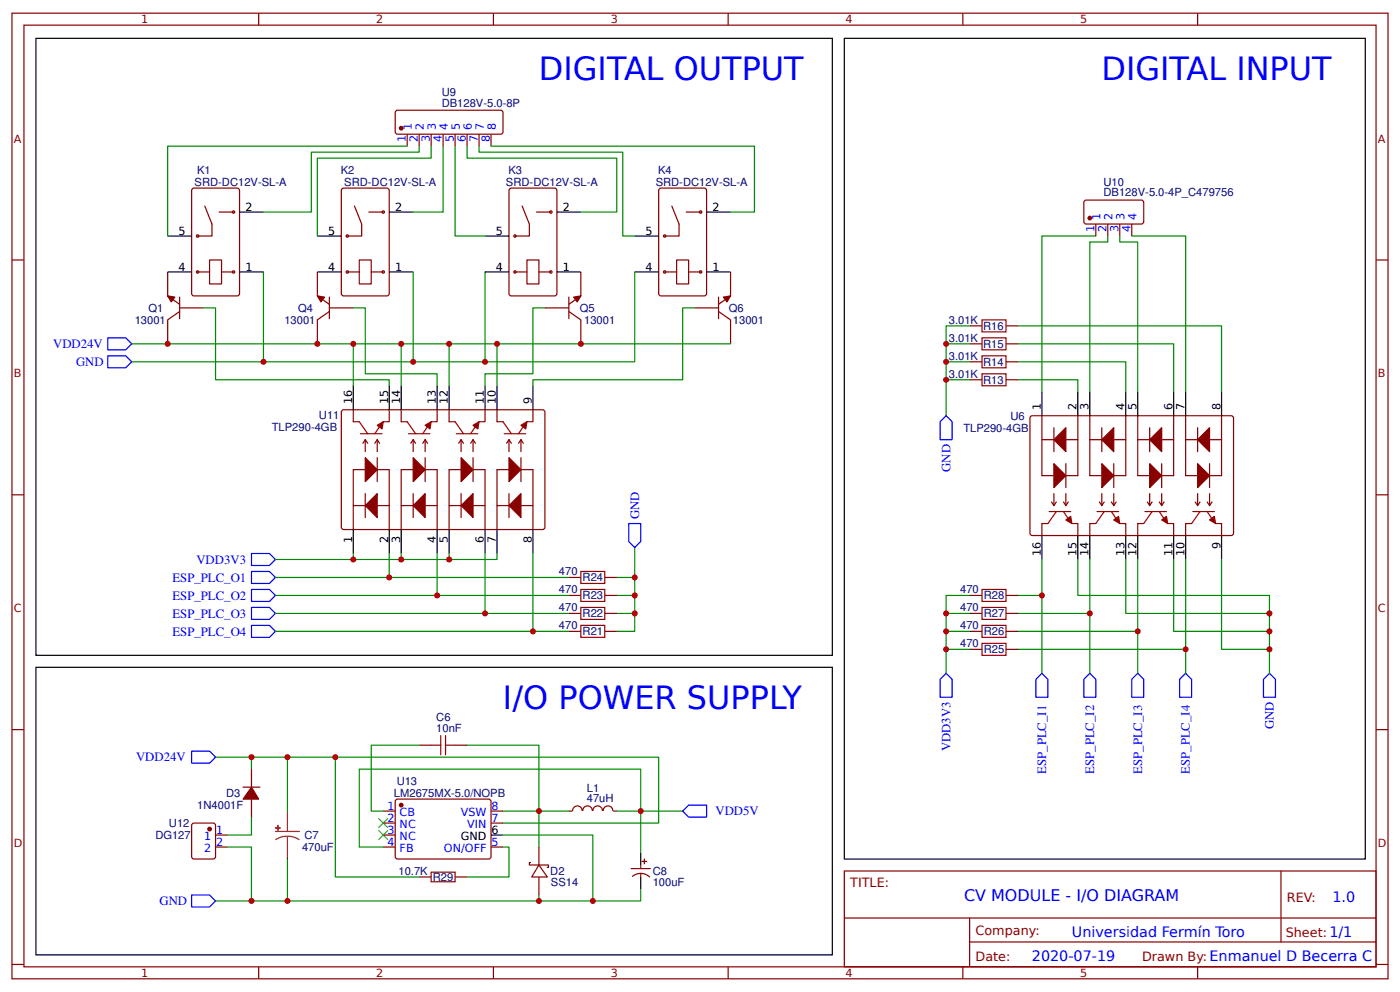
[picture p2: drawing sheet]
<svg xmlns="http://www.w3.org/2000/svg" width="309mm" height="219mm" viewBox="0 0 309 219" stroke-linecap="round" stroke-linejoin="round" font-family="sans-serif">
<g fill="none" stroke="#800" stroke-width=".26">
<path d="M2.6 2.9h304.1v213.3h-304.1zM5.3 5.6h298.7v207.9h-298.7zM57.1 2.9v2.7M109 2.9v2.7M160.9 2.9v2.7M212.7 2.9v2.7M264.6 2.9v2.7M2.6 57.4h2.7M304 57.4h2.7M2.6 109.3h2.7M304 109.3h2.7M2.6 161.1h2.7"/>
<path d="M304 161.1h2.7M186.5 192.4h117.5v21.1h-117.5zM283 192.4v15.6M2.6 213h2.7M57.1 213.5v2.7M109 213.5v2.7M160.9 213.5v2.7M186.6 202.7h117.3M212.7 213.5v2.7M214.2 208h89.7M214.2 202.7v10.6M264.6 213.5v2.7"/>
<path d="M304 213h2.7"/>
</g>
<path d="M227.6 92.1l.5-.3 44.2 .1 .2 .4-.1 25.7-.4 .3-44.2-.1-.3-.5z" fill="#fff" stroke="#800" stroke-width=".26"/>
<g fill="none" stroke="#800" stroke-width=".26">
<path d="M230.2 97.1h7.9M230.2 91.8v13.2h7.9v-13.2M232.8 94.5v5.2M240.8 97.1h7.9M240.8 91.8v13.2h7.9v-13.2M243.4 94.5v5.2M251.4 97.1h7.9M251.4 91.8v13.2h7.9v-13.2M254 94.5v5.2M261.9 97.1h8M261.9 91.8v13.2h8v-13.2M264.6 94.5v5.2"/>
<path d="M231.5 115.6h-1.3v2.7M232.3 110.9l.5 .8M232.8 109v2.7M233.4 110.9l-.6 .8M234.9 110.9l.6 .8M235.5 102.4v5.3M235.5 109v2.7M236 110.9l-.5 .8M236.8 115.6h1.3v2.7M242.1 115.6h-1.3v2.7M242.9 110.9l.5 .8M243.4 109v2.7"/>
<path d="M243.9 110.9l-.5 .8M245.5 110.9l.6 .8M246.1 102.4v5.3M246.1 109v2.7M246.6 110.9l-.5 .8M247.4 115.6h1.3v2.7M252.7 115.6h-1.3v2.7M253.5 110.9l.5 .8M254 109v2.7M254.5 110.9l-.5 .8M256.1 110.9l.5 .8M256.6 102.4v5.3"/>
<path d="M256.6 109v2.7M257.2 110.9l-.6 .8M258 115.6h1.3v2.7M263.3 115.6h-1.4v2.7M264.1 110.9l.5 .8M264.6 109v2.7M265.1 110.9l-.5 .8M266.7 110.9l.5 .8M267.2 102.4v5.3M267.2 109v2.7M267.8 110.9l-.6 .8M268.6 115.6h1.3v2.7"/>
</g>
<g fill="#800" stroke="#800" stroke-width=".26">
<path d="M232.8 97.1l2.7-2.6v5.2z"/>
<path d="M243.4 97.1l2.7-2.6v5.2z"/>
<path d="M254 97.1l2.6-2.6v5.2z"/>
<path d="M264.6 97.1l2.6-2.6v5.2z"/>
<path d="M232.8 102.4l2.7 2.6-2.7 2.7z"/>
<path d="M243.4 102.4l2.7 2.6-2.7 2.7z"/>
<path d="M254 102.4l2.6 2.6-2.6 2.7z"/>
<path d="M264.6 102.4l2.6 2.6-2.6 2.7z"/>
</g>
<g fill="none" stroke="#000" stroke-width=".26">
<path d="M230.2 86.5v5.3M238.1 86.5v5.3M240.8 86.5v5.3M248.7 86.5v5.3M251.4 86.5v5.3M259.3 86.5v5.3M261.9 86.5v5.3M269.9 86.5v5.3M230.2 118.3v5.3M238.1 118.3v5.3M240.8 118.3v5.3M248.7 118.3v5.3"/>
<path d="M251.4 118.3v5.3M259.3 118.3v5.3M261.9 118.3v5.3M269.9 118.3v5.3"/>
</g>
<g fill="#a00000" stroke="#a00000" stroke-width=".26">
<path d="M235.5 114.8l1-.8 .3 1.6z"/>
<path d="M246.1 114.8l1-.8 .3 1.6z"/>
<path d="M256.6 114.8l1.1-.8 .3 1.6z"/>
<path d="M267.2 114.8l1.1-.8 .3 1.6z"/>
</g>
<path d="M231.8 113h4.7M233.4 113l-1.9 2.6M234.9 113l1.1 1.6M242.4 113h4.7M243.9 113l-1.8 2.6M245.5 113l1.1 1.6M252.9 113h4.8M254.5 113l-1.8 2.6M256.1 113l1.1 1.6M263.5 113h4.8M265.1 113l-1.8 2.6M266.7 113l1.1 1.6" fill="none" stroke="#a00000" stroke-width=".26"/>
<path d="M209 91.8l1.3 1.3v4h-2.6v-4zM209 148.7l1.3 1.3v4h-2.6v-4zM230.2 148.7l1.3 1.3v4h-2.6v-4zM240.8 148.7l1.3 1.3v4h-2.7v-4zM251.4 148.7l1.3 1.3v4h-2.7v-4zM261.9 148.7l1.4 1.3v4h-2.7v-4z" fill="none" stroke="#00f" stroke-width=".26"/>
<path d="M209 75.9h5.3M209 79.9h5.3M214.3 72h-5.3v11.9M214.3 83.9h-5.3v7.9" fill="none" stroke="#080" stroke-width=".26"/>
<path d="M75.7 90.6h44.4l.3 .4-.1 25.7-.4 .2h-44.2l-.3-.5v-25.4z" fill="#fff" stroke="#800" stroke-width=".26"/>
<g fill="none" stroke="#800" stroke-width=".26">
<path d="M87.6 24.4l23-.1 .3 .1 .2 .5v4.2v.3l-.5 .2h-22.8h-.2l-.3-.5v-4.2zM90 29.6v2.7M92.6 29.6v2.7M95.2 29.6v2.7M97.9 29.6v2.7M100.5 29.6v2.7M103.2 29.6v2.7M105.8 29.6v2.7M108.5 29.6v2.7M42.4 41.8l.5-.3h9.5l.4 .3 .1 23-.2 .5-9.8 .1-.5-.3zM43.5 59.9h.4v.3h-.4zM43.5 51.9h.4v.4h-.4z"/>
<path d="M45.2 45.5l1.6 4v2.6h-3.1M46.3 57.4h2.6v5.3h-2.6zM48.4 46.8h3.2M51.4 59.9h.4v.3h-.4zM51.4 46.6h.4v.4h-.4zM75.5 41.8l.4-.3h9.6l.4 .3 .1 23-.3 .5-9.8 .1-.4-.3zM76.5 59.9h.4v.3h-.4zM76.5 51.9h.4v.4h-.4zM78.3 45.5l1.6 4v2.6h-3.2M79.4 57.4h2.6v5.3h-2.6zM81.5 46.8h3.2M84.5 59.9h.4v.3h-.4z"/>
<path d="M84.5 46.6h.4v.4h-.4zM112.5 41.8l.5-.3h9.5l.5 .3v23l-.2 .5-9.8 .1-.5-.3zM113.6 59.9h.4v.3h-.4zM113.6 51.9h.4v.4h-.4zM115.4 45.5l1.5 4v2.6h-3.1M116.4 57.4h2.7v5.3h-2.7zM118.5 46.8h3.2M121.5 59.9h.4v.3h-.4zM121.5 46.6h.4v.4h-.4zM145.6 41.8l.4-.3h9.6l.4 .3 .1 23-.3 .5-9.8 .1-.4-.3zM146.6 59.9h.4v.3h-.4zM146.6 51.9h.4v.4h-.4z"/>
<path d="M148.4 45.5l1.6 4v2.6h-3.2M149.5 57.4h2.6v5.3h-2.6zM151.6 46.8h3.2M154.6 59.9h.4v.3h-.4zM154.6 46.6h.4v.4h-.4zM239.5 44.4l.5-.2 12.4 .1 .3 .4-.1 4.5-.5 .3-12.4-.1-.3-.5zM242.1 49.5v2.6M244.7 49.5v2.6M247.4 49.5v2.6M250 49.5v2.6M37 60.1v5.3l2.7 1.8M39.7 68.8l-2.7 1.8v5.3"/>
<path d="M39.7 65.6v4.8M39.7 68h5.3M43.7 60.1h2.6M48.9 60.1h2.7M70.1 60.1v5.3l2.7 1.8M72.8 68h5.3M72.8 68.8l-2.7 1.8v5.3M72.8 65.6v4.8M76.7 60.1h2.7M82 60.1h2.7M113.8 60.1h2.6M119.1 60.1h2.6"/>
<path d="M120.4 68h5.3M125.7 68.8l2.6 1.8v5.3M125.7 65.6v4.8M128.3 60.1v5.3l-2.6 1.8M146.8 60.1h2.7M152.1 60.1h2.7M153.5 68h5.2M158.7 68.8l2.7 1.8v5.3M158.7 65.6v4.8M161.4 60.1v5.3l-2.7 1.8M214.3 79.9h2.7M214.3 75.9h2.7"/>
<path d="M214.3 72h2.7M222.2 79.9h2.7M222.2 75.9h2.7M222.2 72h2.7M78.1 90.5v2.6h1.3M80.7 97.1v2.6M80.7 97.1l-.5 .8M80.7 97.1l.5 .8M83.3 97.1v2.6M83.3 97.1l-.5 .8M83.3 97.1l.6 .8M86 90.5v2.6h-1.3"/>
<path d="M88.6 90.5v2.6h1.4M91.3 97.1v2.6M91.3 97.1l-.5 .8M91.3 97.1l.5 .8M93.9 97.1v2.6M93.9 97.1l-.5 .8M93.9 97.1l.6 .8M96.6 90.5v2.6h-1.4M99.2 90.5v2.6h1.3M101.9 97.1v2.6M101.9 97.1l-.6 .8M101.9 97.1l.5 .8"/>
<path d="M104.5 97.1v2.6M104.5 97.1l-.5 .8M104.5 97.1l.5 .8M107.2 90.5v2.6h-1.4M109.8 90.5v2.6h1.3M112.4 97.1v2.6M112.4 97.1l-.5 .8M112.4 97.1l.6 .8M115.1 97.1v2.6M115.1 97.1l-.5 .8M115.1 97.1l.5 .8M117.7 90.5v2.6h-1.3"/>
<path d="M214.3 83.9h2.7M222.2 83.9h2.7M78.1 111.7h7.9M78.1 116.9v-13.2h7.9v13.2M80.7 109v5.3M83.3 101.1v5.3M88.6 111.7h8M88.6 116.9v-13.2h8v13.2M91.3 109v5.3M93.9 101.1v5.3M99.2 111.7h8M99.2 116.9v-13.2h8v13.2"/>
<path d="M101.9 109v5.3M104.5 101.1v5.3M109.8 111.7h7.9M109.8 116.9v-13.2h7.9v13.2M112.4 109v5.3M115.1 101.1v5.3M125.7 139.4h2.6M125.7 135.5h2.6M125.7 131.5h2.6M125.7 127.5h2.6M133.6 139.4h2.7M133.6 135.5h2.7"/>
<path d="M133.6 131.5h2.7M133.6 127.5h2.7M214.3 139.4h2.7M214.3 135.5h2.7M214.3 131.5h2.7M222.2 139.4h2.7M222.2 135.5h2.7M222.2 131.5h2.7M214.3 143.4h2.7M222.2 143.4h2.7M53.7 173.8h3.7M55.6 169.9v3.9"/>
<path d="M55.6 176.5v3.9M84.7 179.1h2.6M87.6 176.5h20.6l.3 .5-.1 12.4-.5 .3-20.3-.1-.3-.4v-12.2zM92.6 164.6h2.6M100.5 164.6h2.7M108.5 179.1h2.6M128.6 179.1a1.06 1.06 0 0 0-1-1.1 1.06 1.06 0 0 0-1.1 1.1h-.8M128.7 179.1a1.06 1.06 0 0 1 1.1-1.1 1.06 1.06 0 0 1 1.1 1.1M131 179.1a1.06 1.06 0 0 1 1-1.1 1.06 1.06 0 0 1 1.1 1.1M133.3 179.1a1.06 1.06 0 0 1 1-1.1 1.06 1.06 0 0 1 1.1 1.1M135.5 179.1h.8M42.6 181.8h4.5l.5 .2v7.2l-.2 .4-4.5 .1-.5-.3-.1-7.1z"/>
<path d="M47.6 184.4h2.7M47.6 187.1h2.7M84.7 184.4h2.6M84.7 187.1h2.6M84.7 181.8h2.6M92.6 193.7h2.6M100.5 193.7h2.7M108.5 187.1h2.6M108.5 181.8h2.6M117.2 190.5h-.3v.5h2.2M119.1 191l1.8 2.7h-3.4zM119.1 191h2.1v.6h-.3"/>
<path d="M119.1 187.1v3.9M119.1 193.7v3.9M139.4 191.8h4.3M139.6 193.6a2.85 2.85 0 0 1 4 .1M141.6 191v.8M141.6 192.9v.8M141.8 190.2h1.1M142.3 189.7v1.1"/>
</g>
<g fill="#800" stroke="#800" stroke-width=".26">
<path d="M80.7 111.7l2.6-2.7v5.3z"/>
<path d="M91.3 111.7l2.6-2.7v5.3z"/>
<path d="M101.9 111.7l2.6-2.7v5.3z"/>
<path d="M112.4 111.7l2.7-2.7v5.3z"/>
<path d="M80.7 101.1l2.6 2.6-2.6 2.7z"/>
<path d="M91.3 101.1l2.6 2.6-2.6 2.7z"/>
<path d="M101.9 101.1l2.6 2.6-2.6 2.7z"/>
<path d="M112.4 101.1l2.7 2.6-2.7 2.7z"/>
<path d="M37 65.4l1.6 .2-.8 1.1z"/>
<path d="M70.1 65.4l1.6 .2-.8 1.1z"/>
<path d="M126.7 65.6l1.6-.2-.8 1.3z"/>
<path d="M159.8 65.6l1.6-.2-.8 1.3z"/>
<path d="M55.6 173.8l1.5 2.7h-3.4z"/>
<circle cx="46.3" cy="183.1" r=".4"/>
<circle cx="88.6" cy="177.8" r=".4"/>
<circle cx="88.6" cy="28.3" r=".4"/>
<circle cx="240.8" cy="48.2" r=".4"/>
</g>
<g fill="none" stroke="#000" stroke-width=".26">
<path d="M7.9 8.5h176v136.2h-176zM186.5 8.5h115.1v181.2h-115.1zM37 52.1h5.3M52.9 46.8h5.3M70.1 52.1h5.3M86 46.8h5.3M107.2 52.1h5.2M123 46.8h5.3M140.2 52.1h5.3M156.1 46.8h5.3M37 60.1h5.3M52.9 60.1h5.3"/>
<path d="M70.1 60.1h5.3M86 60.1h5.3M107.2 60.1h5.2M123 60.1h5.3M140.2 60.1h5.3M156.1 60.1h5.3M78.1 85.2v5.3M86 85.2v5.3M88.6 85.2v5.3M96.6 85.2v5.3M99.2 85.2v5.3M107.2 85.2v5.3"/>
<path d="M109.8 85.2v5.3M117.7 85.2v5.3M78.1 116.9v5.3M86 116.9v5.3M88.6 116.9v5.3M96.6 116.9v5.3M99.2 116.9v5.3M107.2 116.9v5.3M109.8 116.9v5.3M117.7 116.9v5.3M7.9 147.4h176v63.5h-176zM108.5 184.4h2.6"/>
<path d="M141.6 188.4v2.6M141.6 193.7v2.6"/>
</g>
<g fill="#a00000" stroke="#a00000" stroke-width=".26">
<path d="M83.3 93.9l1.4-.8-.3 1.6z"/>
<path d="M93.9 93.9l1.3-.8-.2 1.6z"/>
<path d="M104.5 93.9l1.3-.8-.2 1.6z"/>
<path d="M115.1 93.9l1.3-.8-.2 1.6z"/>
</g>
<g fill="none" stroke="#a00000" stroke-width=".26">
<path d="M217 78.6h5.2v2.6h-5.2zM217 74.6h5.2v2.7h-5.2zM217 70.6h5.2v2.7h-5.2zM79.4 93.1l1.8 2.7M79.6 95.8h4.8M83.9 94.2l-1.1 1.6M90 93.1l1.8 2.7M90.2 95.8h4.8M94.5 94.2l-1.1 1.6M100.5 93.1l1.9 2.7M100.8 95.8h4.8M105 94.2l-1 1.6"/>
<path d="M111.1 93.1l1.9 2.7M111.4 95.8h4.8M115.6 94.2l-1 1.6M217 82.5h5.2v2.7h-5.2zM128.3 138.1h5.3v2.7h-5.3zM128.3 134.1h5.3v2.7h-5.3zM128.3 130.2h5.3v2.6h-5.3zM128.3 126.2h5.3v2.7h-5.3zM217 138.1h5.2v2.7h-5.2zM217 134.1h5.2v2.7h-5.2zM217 130.2h5.2v2.6h-5.2zM217 142.1h5.2v2.6h-5.2z"/>
<path d="M95.2 164.6h2.2M97.4 162.5v4.2M98.4 162.5v4.2M98.4 164.6h2.1M95.2 192.6h5.3v2.1h-5.3z"/>
</g>
<path d="M23.8 78.6h4l1.3 1.3-1.3 1.3h-4zM23.8 74.6h4l1.3 1.3-1.3 1.4h-4zM138.9 115.6h2.7v4l-1.4 1.3-1.3-1.3zM55.6 122.2h3.9l1.4 1.4-1.4 1.3h-3.9zM55.6 138.1h3.9l1.4 1.3-1.4 1.4h-3.9zM55.6 134.1h3.9l1.4 1.4-1.4 1.3h-3.9zM55.6 130.2h3.9l1.4 1.3-1.4 1.3h-3.9zM55.6 126.2h3.9l1.4 1.3-1.4 1.4h-3.9zM279.1 150l1.4-1.3 1.3 1.3v4h-2.7zM42.3 165.9h4l1.3 1.3-1.3 1.3h-4zM150.8 179.1l1.3-1.3h4v2.6h-4zM42.3 197.6h4l1.3 1.4-1.3 1.3h-4z" fill="none" stroke="#00f" stroke-width=".26"/>
<g fill="none" stroke="#080" stroke-width=".26">
<path d="M90 32.3h-53v19.8M92.6 32.3v1.3h-23.8v13.2h-10.6M95.2 32.3v2.6h-25.1v17.2M97.9 32.3v14.5h-6.6M100.5 32.3v19.8h6.7M103.2 32.3v2.6h33.1v11.9h-8M105.8 32.3v1.3h31.8v18.5h2.6M108.5 32.3h58.2v14.5h-5.3M242.1 52.1h-11.9v34.4M244.7 52.1v1.3h-3.9v33.1M247.4 52.1v1.3h4v33.1M250 52.1h11.9v34.4"/>
<path d="M29.1 75.9h132.3M45 68h2.6v15.9h38.4v1.3M58.2 60.1v19.8h-29.1M78.1 68h2.6v14.5h15.9v2.7M78.1 75.9v9.3M88.6 75.9v9.3M91.3 60.1v19.8h-33.1M99.2 75.9v9.3M107.2 60.1v19.8h-15.9M109.8 75.9v9.3M120.4 68h-2.7v14.5h-10.5v2.7M140.2 60.1v19.8h-33"/>
<path d="M153.5 68h-2.7v15.9h-33.1v1.3M224.9 79.9h23.8v6.6M224.9 75.9h34.4v10.6M224.9 72h45v14.5M224.9 83.9h13.2v2.6M78.1 122.2v1.4h-17.2M86 122.2v5.3h-25.1M86 127.5h39.7M88.6 122.2v1.4M96.6 122.2v9.3h-35.7M96.6 131.5h29.1M99.2 122.2v1.4h-21.1"/>
<path d="M107.2 122.2v13.3h-46.3M107.2 135.5h18.5M109.8 122.2v1.4h-10.6M117.7 122.2v17.2h-56.8M117.7 139.4h8M136.3 135.5h3.9M136.3 131.5h3.9M136.3 127.5h3.9M140.2 120.9v18.5h-3.9M209 135.5h5.3M209 139.4h5.3M214.3 131.5h-5.3v17.2"/>
<path d="M230.2 123.6v7.9h-5.3M230.2 131.5v17.2M238.1 123.6v7.9h42.4v17.2M240.8 123.6v11.9h-15.9M240.8 135.5v13.2M248.7 123.6v11.9h31.8M251.4 123.6v15.8h-26.5M251.4 139.4v9.3M259.3 123.6v15.8h21.2M261.9 123.6v19.8h-37M269.9 123.6v19.8h10.6M209 143.4h5.3"/>
<path d="M261.9 143.4v5.3M47.6 167.2h97.9v14.6h-34.4M55.6 167.2v2.7M63.5 167.2v11.9M74.1 167.2v26.5h18.5M92.6 164.6h-10.6v14.5h2.7M103.2 164.6h15.9v14.5h6.6M111.1 179.1h8v8M136.3 179.1h5.3v-9.2h-62.2v17.2h5.3M150.8 179.1h-9.2v9.3M50.3 187.1h5.3v11.9h-8M55.6 180.4v4h-5.3"/>
<path d="M63.5 189.7v9.3M111.1 184.4h19.9v14.6h-75.4M111.1 187.1h1.3v6.6h-9.2M119.1 197.6v1.4M141.6 196.3v2.7h-10.6"/>
</g>
<g fill="#000" stroke="#3c3" stroke-width=".26">
<path d="M83.6 180.7l2.1 2.1zM85.7 180.7l-2.1 2.1z"/>
<path d="M83.6 183.4l2.1 2.1zM85.7 183.4l-2.1 2.1z"/>
</g>
<path d="M63.5 179.1v4.5M60.9 183.6h5.2M63.5 184.7l1.4 .2 1.2 .6M63.5 184.7l-1.4 .2-1.2 .6M63.5 184.7v5" fill="none" stroke="#8d2323" stroke-width=".26"/>
<g fill="#8d2323" stroke="#8d2323" stroke-width=".26">
<path d="M60.9 182.8l1 .1z"/>
<path d="M61.4 182.3v1.1z"/>
</g>
<g fill="#c00">
<circle cx="209" cy="135.5" r=".66"/>
<circle cx="209" cy="139.4" r=".66"/>
<circle cx="209" cy="143.4" r=".66"/>
<circle cx="209" cy="75.9" r=".66"/>
<circle cx="209" cy="79.9" r=".66"/>
<circle cx="209" cy="83.9" r=".66"/>
<circle cx="99.2" cy="123.6" r=".66"/>
<circle cx="78.1" cy="123.6" r=".66"/>
<circle cx="86" cy="127.5" r=".66"/>
<circle cx="96.6" cy="131.5" r=".66"/>
<circle cx="107.2" cy="135.5" r=".66"/>
<circle cx="117.7" cy="139.4" r=".66"/>
<circle cx="88.6" cy="75.9" r=".66"/>
<circle cx="107.2" cy="79.9" r=".66"/>
<circle cx="37" cy="75.9" r=".66"/>
<circle cx="70.1" cy="75.9" r=".66"/>
<circle cx="128.3" cy="75.9" r=".66"/>
<circle cx="74.1" cy="167.2" r=".66"/>
<circle cx="261.9" cy="143.4" r=".66"/>
<circle cx="240.8" cy="135.5" r=".66"/>
<circle cx="131" cy="199" r=".66"/>
<circle cx="63.5" cy="199" r=".66"/>
<circle cx="140.2" cy="127.5" r=".66"/>
<circle cx="140.2" cy="131.5" r=".66"/>
<circle cx="140.2" cy="135.5" r=".66"/>
<circle cx="63.5" cy="167.2" r=".66"/>
<circle cx="119.1" cy="179.1" r=".66"/>
<circle cx="119.1" cy="199" r=".66"/>
<circle cx="141.6" cy="179.1" r=".66"/>
<circle cx="230.2" cy="131.5" r=".66"/>
<circle cx="251.4" cy="139.4" r=".66"/>
<circle cx="91.3" cy="79.9" r=".66"/>
<circle cx="78.1" cy="75.9" r=".66"/>
<circle cx="99.2" cy="75.9" r=".66"/>
<circle cx="109.8" cy="75.9" r=".66"/>
<circle cx="88.6" cy="123.6" r=".66"/>
<circle cx="280.5" cy="143.4" r=".66"/>
<circle cx="280.5" cy="135.5" r=".66"/>
<circle cx="280.5" cy="139.4" r=".66"/>
<circle cx="58.2" cy="79.9" r=".66"/>
<circle cx="55.6" cy="167.2" r=".66"/>
<circle cx="55.6" cy="199" r=".66"/>
</g>
<g font-size="7.1" fill="#00f">
<text x="119.1" y="17.7">DIGITAL OUTPUT</text>
<text x="243.4" y="17.7">DIGITAL INPUT</text>
<text x="111.1" y="156.6">I/O POWER SUPPLY</text>
</g>
<text font-size="3.5" fill="#00f" x="213" y="199">CV MODULE - I/O DIAGRAM</text>
<g font-size="3.2" fill="#00f">
<text x="294.4" y="199.3">1.0</text>
<text x="236.8" y="206.9">Universidad Fermín Toro</text>
<text x="228" y="212.3">2020-07-19</text>
</g>
<g font-size="2.8" fill="#00f">
<text x="11.8" y="76.9">VDD24V</text>
<text x="16.8" y="80.9">GND</text>
<text x="210" y="104.2" transform="rotate(-90 210 104.2)">GND</text>
<text x="141.2" y="114.6" transform="rotate(-90 141.2 114.6)">GND</text>
<text x="43.4" y="124.5">VDD3V3</text>
<text x="38.1" y="128.5">ESP_PLC_O1</text>
<text x="38.1" y="136.4">ESP_PLC_O3</text>
<text x="38.1" y="132.4">ESP_PLC_O2</text>
<text x="38.1" y="140.4">ESP_PLC_O4</text>
<text x="281.4" y="161.1" transform="rotate(-90 281.4 161.1)">GND</text>
<text x="210" y="165.9" transform="rotate(-90 210 165.9)">VDD3V3</text>
<text x="30" y="168.2">VDD24V</text>
<text x="231.1" y="170.9" transform="rotate(-90 231.1 170.9)">ESP_PLC_I1</text>
<text x="241.7" y="170.9" transform="rotate(-90 241.7 170.9)">ESP_PLC_I2</text>
<text x="252.3" y="170.9" transform="rotate(-90 252.3 170.9)">ESP_PLC_I3</text>
<text x="262.9" y="170.9" transform="rotate(-90 262.9 170.9)">ESP_PLC_I4</text>
<text x="158.1" y="180.1">VDD5V</text>
<text x="35.2" y="199.9">GND</text>
</g>
<g font-size="2.8" fill="#800">
<text x="187.9" y="195.8">TITLE:</text>
<text x="284.3" y="199.3">REV:</text>
<text x="215.5" y="206.4">Company:</text>
<text x="284.1" y="206.9">Sheet:1/1</text>
<text x="215.5" y="212.2">Date:</text>
<text x="252.3" y="212.3">Drawn By:Enmanuel D Becerra C</text>
</g>
<g font-size="2.5" fill="#800">
<text x="31.2" y="5.2">1</text>
<text x="83.1" y="5.2">2</text>
<text x="134.9" y="5.2">3</text>
<text x="186.8" y="5.2">4</text>
<text x="238.7" y="5.2">5</text>
<text x="3" y="31.5">A</text>
<text x="304.4" y="31.5">A</text>
<text x="3" y="83.3">B</text>
<text x="304.4" y="83.3">B</text>
<text x="3" y="135.2">C</text>
<text x="304.4" y="135.2">C</text>
<text x="3" y="187.1">D</text>
<text x="304.4" y="187.1">D</text>
<text x="31.2" y="215.8">1</text>
<text x="83.1" y="215.8">2</text>
<text x="134.9" y="215.8">3</text>
<text x="186.8" y="215.8">4</text>
<text x="238.7" y="215.8">5</text>
</g>
<g font-size="2.5" fill="#000080">
<text x="97.6" y="23.5">DB128V-5.0-8P</text>
<text x="97.6" y="21.2">U9</text>
<text x="43" y="41">SRD-DC12V-SL-A</text>
<text x="43.5" y="38.4">K1</text>
<text x="75.3" y="38.4">K2</text>
<text x="76.1" y="41">SRD-DC12V-SL-A</text>
<text x="111.8" y="41">SRD-DC12V-SL-A</text>
<text x="112.3" y="38.4">K3</text>
<text x="144.9" y="41">SRD-DC12V-SL-A</text>
<text x="145.4" y="38.4">K4</text>
<text x="243.8" y="41">U10</text>
<text x="243.8" y="43.4">DB128V-5.0-4P_C479756</text>
<text x="29.8" y="71.5">13001</text>
<text x="32.8" y="68.8">Q1</text>
<text x="62.8" y="71.5">13001</text>
<text x="65.9" y="68.8">Q4</text>
<text x="128.1" y="68.9">Q5</text>
<text x="129.1" y="71.5">13001</text>
<text x="161" y="68.9">Q6</text>
<text x="161.9" y="71.5">13001</text>
<text x="209.6" y="71.5">3.01K</text>
<text x="209.6" y="75.5">3.01K</text>
<text x="217.2" y="76.8">R15</text>
<text x="217.2" y="72.8">R16</text>
<text x="209.6" y="83.4">3.01K</text>
<text x="209.6" y="79.4">3.01K</text>
<text x="217.2" y="80.8">R14</text>
<text x="217.2" y="84.7">R13</text>
<text x="60.1" y="95.2">TLP290-4GB</text>
<text x="70.5" y="92.6">U11</text>
<text x="212.8" y="95.3">TLP290-4GB</text>
<text x="223.2" y="92.7">U6</text>
<text x="123.5" y="131">470</text>
<text x="123.5" y="127.1">470</text>
<text x="128.7" y="128.4">R24</text>
<text x="212.1" y="131">470</text>
<text x="123.5" y="135">470</text>
<text x="128.7" y="136.3">R22</text>
<text x="128.7" y="132.4">R23</text>
<text x="212.1" y="135">470</text>
<text x="217.3" y="136.3">R27</text>
<text x="217.3" y="132.4">R28</text>
<text x="123.5" y="139">470</text>
<text x="128.7" y="140.3">R21</text>
<text x="212.1" y="142.9">470</text>
<text x="212.1" y="139">470</text>
<text x="217.3" y="140.3">R26</text>
<text x="217.3" y="144.3">R25</text>
<text x="96.4" y="161.7">10nF</text>
<text x="96.4" y="159.2">C6</text>
<text x="87.6" y="173.4">U13</text>
<text x="43.6" y="178.7">1N4001F</text>
<text x="49.9" y="176">D3</text>
<text x="87" y="176">LM2675MX-5.0/NOPB</text>
<text x="129.6" y="177.2">47uH</text>
<text x="129.6" y="174.8">L1</text>
<text x="34.3" y="185.3">DG127</text>
<text x="37.3" y="182.6">U12</text>
<text x="67.3" y="185.3">C7</text>
<text x="66.7" y="187.9">470uF</text>
<text x="88" y="193.2">10.7K</text>
<text x="95.6" y="194.6">R29</text>
<text x="121.6" y="193.2">D2</text>
<text x="121.7" y="195.6">SS14</text>
<text x="144.2" y="195.6">100uF</text>
<text x="144.2" y="193.2">C8</text>
</g>
<g font-size="2.5" fill="#00f">
<text x="91" y="28.7" transform="rotate(-90 91 28.7)">1</text>
<text x="93.7" y="28.7" transform="rotate(-90 93.7 28.7)">2</text>
<text x="96.3" y="28.7" transform="rotate(-90 96.3 28.7)">3</text>
<text x="99" y="28.7" transform="rotate(-90 99 28.7)">4</text>
<text x="101.6" y="28.7" transform="rotate(-90 101.6 28.7)">5</text>
<text x="104.2" y="28.7" transform="rotate(-90 104.2 28.7)">6</text>
<text x="106.9" y="28.7" transform="rotate(-90 106.9 28.7)">7</text>
<text x="109.5" y="28.7" transform="rotate(-90 109.5 28.7)">8</text>
<text x="89.7" y="31.3" transform="rotate(-90 89.7 31.3)">1</text>
<text x="92.3" y="31.3" transform="rotate(-90 92.3 31.3)">2</text>
<text x="95" y="31.3" transform="rotate(-90 95 31.3)">3</text>
<text x="97.6" y="31.3" transform="rotate(-90 97.6 31.3)">4</text>
<text x="100.3" y="31.3" transform="rotate(-90 100.3 31.3)">5</text>
<text x="102.9" y="31.3" transform="rotate(-90 102.9 31.3)">6</text>
<text x="105.6" y="31.3" transform="rotate(-90 105.6 31.3)">7</text>
<text x="108.2" y="31.3" transform="rotate(-90 108.2 31.3)">8</text>
<text x="241.8" y="51.2" transform="rotate(-90 241.8 51.2)">1</text>
<text x="243.2" y="48.5" transform="rotate(-90 243.2 48.5)">1</text>
<text x="244.5" y="51.2" transform="rotate(-90 244.5 51.2)">2</text>
<text x="245.8" y="48.5" transform="rotate(-90 245.8 48.5)">2</text>
<text x="247.1" y="51.2" transform="rotate(-90 247.1 51.2)">3</text>
<text x="248.4" y="48.5" transform="rotate(-90 248.4 48.5)">3</text>
<text x="249.8" y="51.2" transform="rotate(-90 249.8 51.2)">4</text>
<text x="251.1" y="48.5" transform="rotate(-90 251.1 48.5)">4</text>
<text x="85.6" y="178.9">1</text>
<text x="108.6" y="178.9">8</text>
<text x="45.1" y="185.5">1</text>
<text x="47.8" y="184.1">1</text>
<text x="85.6" y="181.5">2</text>
<text x="85.6" y="184.1">3</text>
<text x="88.3" y="180.2">CB</text>
<text x="88.3" y="182.8">NC</text>
<text x="88.3" y="185.5">NC</text>
<text x="101.8" y="180.2">VSW</text>
<text x="103.2" y="182.8">VIN</text>
<text x="108.6" y="181.5">7</text>
<text x="45.1" y="188.1">2</text>
<text x="47.8" y="186.8">2</text>
<text x="85.6" y="186.8">4</text>
<text x="88.3" y="188.1">FB</text>
<text x="98.1" y="188.1">ON/OFF</text>
<text x="108.6" y="186.8">5</text>
</g>
<g font-size="2.5">
<text x="54.2" y="46.6">2</text>
<text x="87.3" y="46.6">2</text>
<text x="124.4" y="46.6">2</text>
<text x="157.4" y="46.6">2</text>
<text x="39.4" y="51.9">5</text>
<text x="72.5" y="51.9">5</text>
<text x="109.6" y="51.9">5</text>
<text x="142.6" y="51.9">5</text>
<text x="39.4" y="59.8">4</text>
<text x="54.2" y="59.8">1</text>
<text x="72.5" y="59.8">4</text>
<text x="87.3" y="59.8">1</text>
<text x="109.6" y="59.8">4</text>
<text x="124.4" y="59.8">1</text>
<text x="142.6" y="59.8">4</text>
<text x="157.4" y="59.8">1</text>
<text x="77.8" y="89.2" transform="rotate(-90 77.8 89.2)">16</text>
<text x="85.7" y="89.2" transform="rotate(-90 85.7 89.2)">15</text>
<text x="88.4" y="89.2" transform="rotate(-90 88.4 89.2)">14</text>
<text x="96.3" y="89.2" transform="rotate(-90 96.3 89.2)">13</text>
<text x="99" y="89.2" transform="rotate(-90 99 89.2)">12</text>
<text x="106.9" y="89.2" transform="rotate(-90 106.9 89.2)">11</text>
<text x="109.5" y="89.2" transform="rotate(-90 109.5 89.2)">10</text>
<text x="117.5" y="89.2" transform="rotate(-90 117.5 89.2)">9</text>
<text x="229.9" y="90.5" transform="rotate(-90 229.9 90.5)">1</text>
<text x="237.9" y="90.5" transform="rotate(-90 237.9 90.5)">2</text>
<text x="240.5" y="90.5" transform="rotate(-90 240.5 90.5)">3</text>
<text x="248.4" y="90.5" transform="rotate(-90 248.4 90.5)">4</text>
<text x="251.1" y="90.5" transform="rotate(-90 251.1 90.5)">5</text>
<text x="259" y="90.5" transform="rotate(-90 259 90.5)">6</text>
<text x="261.7" y="90.5" transform="rotate(-90 261.7 90.5)">7</text>
<text x="269.6" y="90.5" transform="rotate(-90 269.6 90.5)">8</text>
<text x="77.8" y="119.8" transform="rotate(-90 77.8 119.8)">1</text>
<text x="85.7" y="119.8" transform="rotate(-90 85.7 119.8)">2</text>
<text x="88.4" y="119.8" transform="rotate(-90 88.4 119.8)">3</text>
<text x="96.3" y="119.8" transform="rotate(-90 96.3 119.8)">4</text>
<text x="99" y="119.8" transform="rotate(-90 99 119.8)">5</text>
<text x="106.9" y="119.8" transform="rotate(-90 106.9 119.8)">6</text>
<text x="109.5" y="119.8" transform="rotate(-90 109.5 119.8)">7</text>
<text x="117.5" y="119.8" transform="rotate(-90 117.5 119.8)">8</text>
<text x="229.9" y="122.7" transform="rotate(-90 229.9 122.7)">16</text>
<text x="237.9" y="122.7" transform="rotate(-90 237.9 122.7)">15</text>
<text x="240.5" y="122.7" transform="rotate(-90 240.5 122.7)">14</text>
<text x="248.4" y="122.7" transform="rotate(-90 248.4 122.7)">13</text>
<text x="251.1" y="122.7" transform="rotate(-90 251.1 122.7)">12</text>
<text x="259" y="122.7" transform="rotate(-90 259 122.7)">11</text>
<text x="261.7" y="122.7" transform="rotate(-90 261.7 122.7)">10</text>
<text x="269.6" y="121.2" transform="rotate(-90 269.6 121.2)">9</text>
<text x="101.8" y="185.5">GND</text>
<text x="108.6" y="184.1">6</text>
</g>
</svg>
